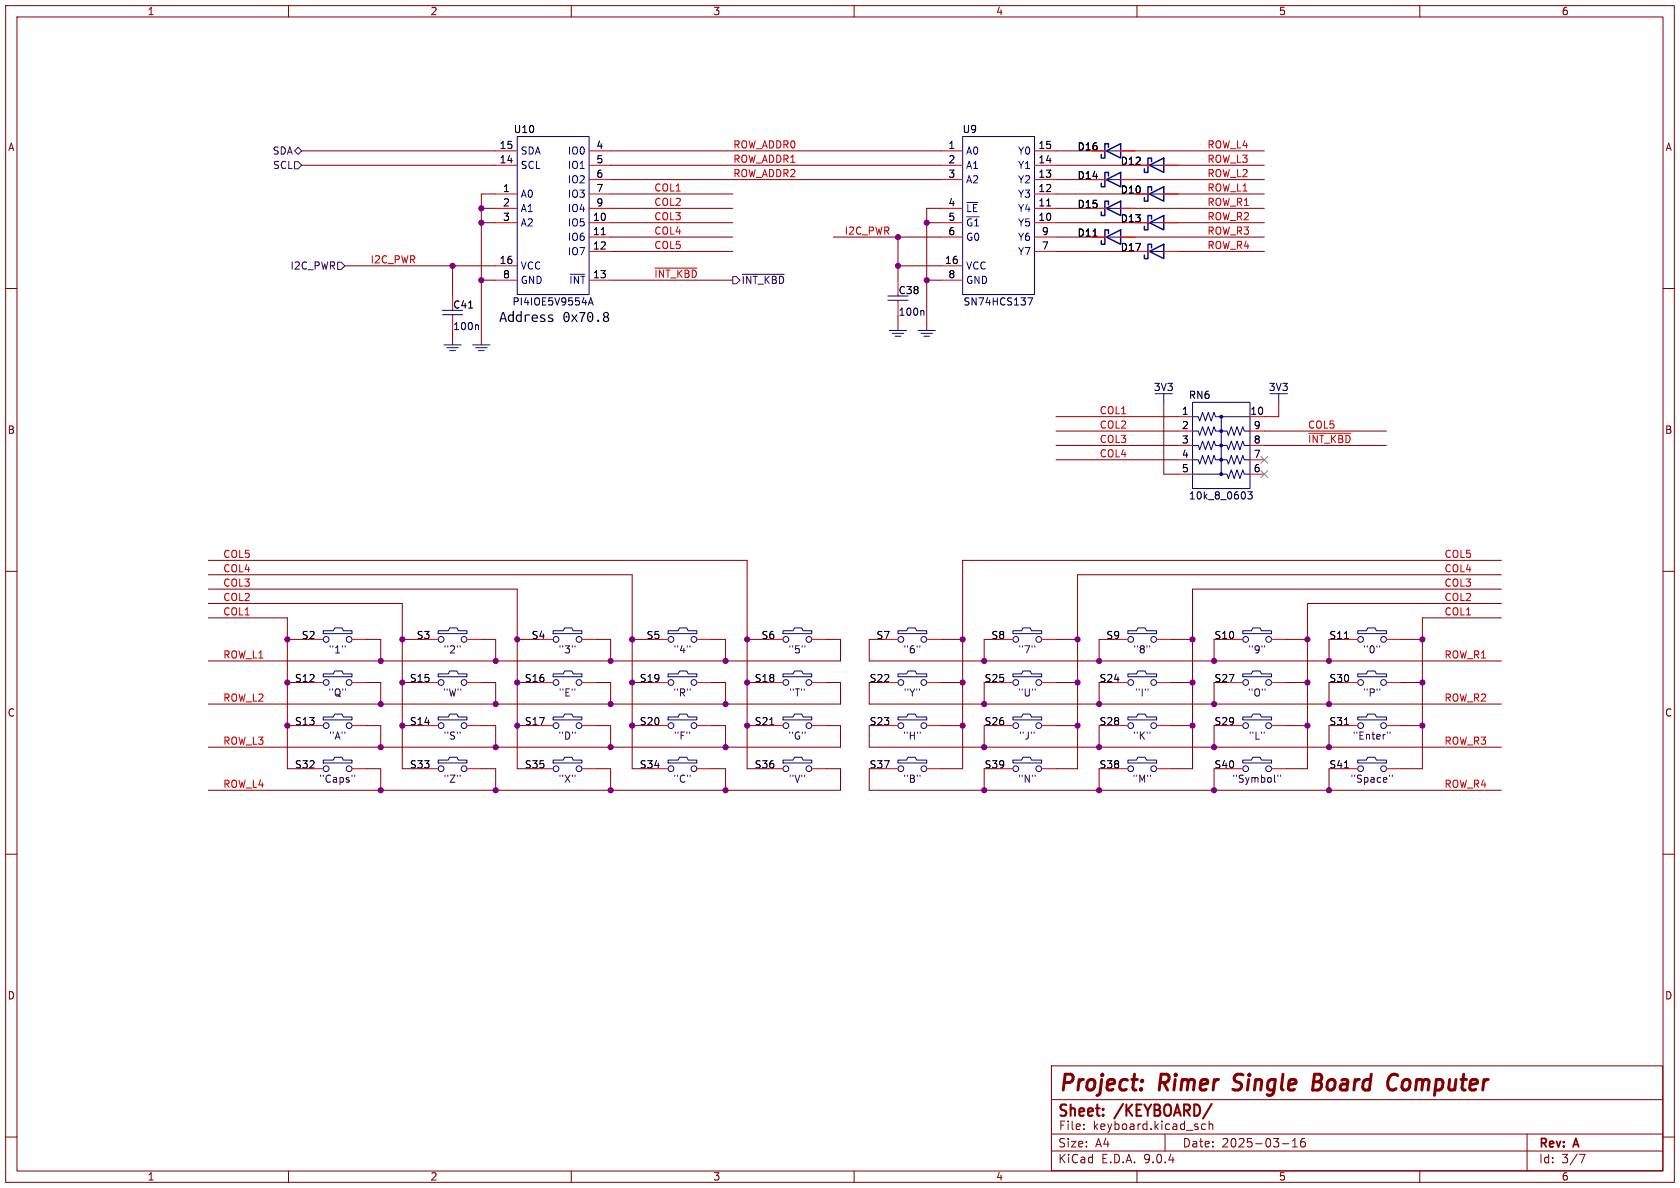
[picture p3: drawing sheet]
<svg xmlns="http://www.w3.org/2000/svg" width="297mm" height="210mm" viewBox="0 0 297 210" stroke-linecap="round" stroke-linejoin="round" font-family="sans-serif">
<path d="M0 0h297v210h-297z" fill="#fff" stroke="#fff" stroke-width=".18"/>
<g fill="none" stroke="#840000" stroke-width=".18">
<path d="M1 1h295v208h-295zM3 3h291v204h-291zM51 1v2M101 1v2M151 1v2M201 1v2M251 1v2M53.3 29.2h34.3M53.3 26.7h34.3M85.1 39.4h2.5M85.1 36.8h2.5M87.6 34.3h-2.5v26.7"/>
<path d="M107.9 39.4h21.6M107.9 36.8h21.6M107.9 31.8h58.5M107.9 29.2h58.5M107.9 26.7h58.5M107.9 34.3h21.6M163.8 39.4h2.6M166.4 36.8h-2.6v21.6M186.7 39.4h14M186.7 36.8h6.3M186.7 31.8h6.3M186.7 29.2h14"/>
<path d="M186.7 26.7h6.3M186.7 34.3h14M200.7 36.8h22.8M200.7 31.8h22.8M200.7 26.7h22.8M208.3 39.4h15.2M208.3 29.2h15.2M208.3 34.3h15.2M1 51h2M61 47h26.6M80 47v5.1M80 58.4v2.6"/>
<path d="M85.1 49.5h2.5M107.9 49.5h21.6M107.9 41.9h21.6M107.9 44.5h21.6M147.3 41.9h19.1M158.7 41.9v7.6M158.7 55.9v2.5M158.7 47h7.7M163.8 49.5h2.6M186.7 41.9h6.3M186.7 44.5h14M200.7 41.9h22.8"/>
<path d="M208.3 44.5h15.2M294 51h2M186.7 78.7h21.6M186.7 76.2h21.6M186.7 73.7h21.6M205.7 71.1v12.7h2.6M223.5 78.7h21.6M223.5 76.2h21.6M226.1 71.1v2.6h-2.6M36.8 99.1h95.3v36.8h3.8M186.7 81.3h21.6M265.4 99.1h-95.2v36.8h-3.8"/>
<path d="M1 101h2M36.8 104.1h54.6v31.8h3.8M36.8 106.7h34.3v29.2h3.8M36.8 101.6h75v34.3h3.8M36.8 109.2h14v26.7h3.8M50.8 113h3.8M64.8 113h2.5v3.8M71.1 113h3.8M85.1 113h2.5v3.8M91.4 113h3.8M105.4 113h2.5v3.8M111.8 113h3.8"/>
<path d="M125.7 113h2.6v3.8M132.1 113h3.8M146 113h2.6v3.8h-111.8M156.2 113h-2.5v3.8h111.7M166.4 113h3.8M176.5 113h-2.5v3.8M186.7 113h3.8M196.8 113h-2.5v3.8M207 113h3.8M214.6 113v3.8M227.3 113h3.8M234.9 113v3.8"/>
<path d="M247.6 113h3.9M265.4 104.1h-54.6v31.8h-3.8M265.4 106.7h-34.3v29.2h-3.8M265.4 101.6h-74.9v34.3h-3.8M265.4 109.2h-13.9v26.7h-3.9M294 101h2M50.8 120.7h3.8M50.8 128.3h3.8M64.8 120.7h2.5v3.8M64.8 128.3h2.5v3.8M64.8 135.9h2.5v3.8M71.1 120.7h3.8"/>
<path d="M71.1 128.3h3.8M85.1 120.7h2.5v3.8M85.1 128.3h2.5v3.8M85.1 135.9h2.5v3.8M91.4 120.7h3.8M91.4 128.3h3.8M105.4 120.7h2.5v3.8M105.4 128.3h2.5v3.8M105.4 135.9h2.5v3.8M111.8 120.7h3.8M111.8 128.3h3.8M125.7 120.7h2.6v3.8"/>
<path d="M125.7 128.3h2.6v3.8M125.7 135.9h2.6v3.8M132.1 120.7h3.8M132.1 128.3h3.8M146 120.7h2.6v3.8h-111.8M146 128.3h2.6v3.8h-111.8M146 135.9h2.6v3.8h-111.8M153.7 120.7v3.8h111.7M153.7 128.3v3.8h111.7M153.7 135.9v3.8h111.7M166.4 120.7h3.8M166.4 128.3h3.8"/>
<path d="M174 120.7v3.8M174 128.3v3.8M174 135.9v3.8M186.7 120.7h3.8M186.7 128.3h3.8M194.3 120.7v3.8M194.3 128.3v3.8M194.3 135.9v3.8M207 120.7h3.8M207 128.3h3.8M214.6 120.7v3.8M214.6 128.3v3.8"/>
<path d="M214.6 135.9v3.8M227.3 120.7h3.8M227.3 128.3h3.8M234.9 120.7v3.8M234.9 128.3v3.8M234.9 135.9v3.8M247.6 120.7h3.9M247.6 128.3h3.9M1 151h2M294 151h2M185.9 188.4h108.1v18.6h-108.1zM185.9 194.4h108"/>
<path d="M191.6 199.5v.2M212.5 198.8v.7l.2 .2 .4-.1M213.8 198.2v1.5M214 198.7h.2l.2 .2v.8M1 201h2M51 207v2M101 207v2M151 207v2M186 203.5h108M186 200.5h108M201 207v2M206 200.5v3"/>
<path d="M226.7 202.2h1.2M228.5 202.8h.9M228.5 201.7l.4-.4v1.5M230.6 201.3a.59 .59 0 0 0-.7 .6v.6l.2 .2 .4 .1 .2-.2 .1-.5-.2-.2-.4-.1-.3 .3M251 207v2M270 200.5v6.5M279.2 204.1h1l-.6 1.5M294 201h2"/>
</g>
<path d="M201.9 191l.1 .1-.1 .1M217.9 192.6l.4 .1M232.2 191.2h.9M233.1 191.2l.3 .2M233.3 189.9h-.9l-.4 2.8h1l.3-.1M233.4 191.1l-.3 .1M246 190a.83 .83 0 0 1 1.1 .2M246.8 192.4l-.5 .3" fill="none" stroke="#840000" stroke-width=".52"/>
<path d="M214.2 195.2l-1.5 2.5" fill="none" stroke="#840000" stroke-width=".36"/>
<g fill="none" stroke="#000084" stroke-width=".18">
<path d="M91.4 24.1h12.7v28h-12.7zM170.2 24.1h12.7v28h-12.7zM195.6 31.8h2.5M195.6 36.8h2.5M195.6 26.7h2.5M203.2 29.2h2.5M203.2 34.3h2.5M203.2 39.4h2.5M78.2 54.9h3.6M78.2 55.6h3.6M80 55.6v.3M157 52.3h3.5"/>
<path d="M157 53.1h3.5M157.2 58.4h3.1M157.7 58.9h2.1M158.2 59.4h1.1M158.7 53.1v.2M162.3 58.4h3.1M162.8 58.9h2M163.3 59.4h1M195.6 41.9h2.5M203.2 44.5h2.5M78.5 61h3M79 61.5h2"/>
<path d="M79.5 62h1M83.6 61h3M84.1 61.5h2M84.6 62h1M204.2 69.6h3.1M205.7 69.6v1.5M210.8 71.1h10.2v15.3h-10.2zM210.8 73.7h1l.3 .7 .5-1.5 .5 1.5 .5-1.5 .5 1.5 .5-1.5 .3 .8h1M210.8 76.2h1l.3 .8 .5-1.6 .5 1.6 .5-1.6 .5 1.6 .5-1.6 .3 .8h2l.3 .8 .5-1.6 .5 1.6 .5-1.6 .5 1.6 .5-1.6 .3 .8h1M210.8 78.7h1l.3 .8 .5-1.5 .5 1.5 .5-1.5 .5 1.5 .5-1.5 .3 .7h2l.3 .8 .5-1.5 .5 1.5 .5-1.5 .5 1.5 .5-1.5 .3 .7h1M221 73.7h-5.1v10.1h-5.1M224.5 69.6h3.1"/>
<path d="M226.1 69.6v1.5M210.8 81.3h1l.3 .7 .5-1.5 .5 1.5 .5-1.5 .5 1.5 .5-1.5 .3 .8h2l.3 .7 .5-1.5 .5 1.5 .5-1.5 .5 1.5 .5-1.5 .3 .8h1M215.9 83.8h1l.3 .8 .5-1.5 .5 1.5 .5-1.5 .5 1.5 .5-1.5 .3 .7h1M57.1 111.5h1.8l.3-.5h1.3l.2 .5h1.5v.5h-5.1zM57.1 119.1h1.8l.3-.5h1.3l.2 .5h1.5v.5h-5.1zM77.5 119.1h1.7l.3-.5h1.3l.2 .5h1.5v.5h-5zM77.5 111.5h1.7l.3-.5h1.3l.2 .5h1.5v.5h-5zM97.8 119.1h1.8l.2-.5h1.3l.2 .5h1.6v.5h-5.1zM97.8 111.5h1.8l.2-.5h1.3l.2 .5h1.6v.5h-5.1zM118.1 111.5h1.8l.2-.5h1.3l.3 .5h1.5v.5h-5.1zM118.1 119.1h1.8l.2-.5h1.3l.3 .5h1.5v.5h-5.1zM138.4 111.5h1.8l.3-.5h1.2l.3 .5h1.5v.5h-5.1z"/>
<path d="M138.4 119.1h1.8l.3-.5h1.2l.3 .5h1.5v.5h-5.1zM158.7 119.1h1.6l.2-.5h1.3l.3 .5h1.7v.5h-5.1zM158.7 111.5h1.6l.2-.5h1.3l.3 .5h1.7v.5h-5.1zM179.1 119.1h1.5l.2-.5h1.3l.3 .5h1.7v.5h-5zM179.1 111.5h1.5l.2-.5h1.3l.3 .5h1.7v.5h-5zM199.4 119.1h1.5l.3-.5h1.2l.3 .5h1.8v.5h-5.1zM199.4 111.5h1.5l.3-.5h1.2l.3 .5h1.8v.5h-5.1zM219.7 119.1h1.5l.3-.5h1.3l.2 .5h1.8v.5h-5.1zM219.7 111.5h1.5l.3-.5h1.3l.2 .5h1.8v.5h-5.1zM240 119.1h1.6l.2-.5h1.3l.2 .5h1.8v.5h-5.1zM240 111.5h1.6l.2-.5h1.3l.2 .5h1.8v.5h-5.1zM57.1 134.4h1.8l.3-.5h1.3l.2 .5h1.5v.5h-5.1z"/>
<path d="M57.1 126.7h1.8l.3-.5h1.3l.2 .5h1.5v.6h-5.1zM77.5 134.4h1.7l.3-.5h1.3l.2 .5h1.5v.5h-5zM77.5 126.7h1.7l.3-.5h1.3l.2 .5h1.5v.6h-5zM97.8 126.7h1.8l.2-.5h1.3l.2 .5h1.6v.6h-5.1zM97.8 134.4h1.8l.2-.5h1.3l.2 .5h1.6v.5h-5.1zM118.1 126.7h1.8l.2-.5h1.3l.3 .5h1.5v.6h-5.1zM118.1 134.4h1.8l.2-.5h1.3l.3 .5h1.5v.5h-5.1zM138.4 126.7h1.8l.3-.5h1.2l.3 .5h1.5v.6h-5.1zM138.4 134.4h1.8l.3-.5h1.2l.3 .5h1.5v.5h-5.1zM158.7 134.4h1.6l.2-.5h1.3l.3 .5h1.7v.5h-5.1zM158.7 126.7h1.6l.2-.5h1.3l.3 .5h1.7v.6h-5.1zM179.1 126.7h1.5l.2-.5h1.3l.3 .5h1.7v.6h-5z"/>
<path d="M179.1 134.4h1.5l.2-.5h1.3l.3 .5h1.7v.5h-5zM199.4 134.4h1.5l.3-.5h1.2l.3 .5h1.8v.5h-5.1zM199.4 126.7h1.5l.3-.5h1.2l.3 .5h1.8v.6h-5.1zM219.7 126.7h1.5l.3-.5h1.3l.2 .5h1.8v.6h-5.1zM219.7 134.4h1.5l.3-.5h1.3l.2 .5h1.8v.5h-5.1zM240 134.4h1.6l.2-.5h1.3l.2 .5h1.8v.5h-5.1zM240 126.7h1.6l.2-.5h1.3l.2 .5h1.8v.6h-5.1z"/>
<circle cx="57.7" cy="113" r=".51"/>
<circle cx="61.7" cy="113" r=".51"/>
<circle cx="78" cy="113" r=".51"/>
<circle cx="82" cy="113" r=".51"/>
<circle cx="98.3" cy="113" r=".51"/>
<circle cx="102.4" cy="113" r=".51"/>
<circle cx="118.6" cy="113" r=".51"/>
<circle cx="122.7" cy="113" r=".51"/>
<circle cx="138.9" cy="113" r=".51"/>
<circle cx="143" cy="113" r=".51"/>
<circle cx="159.3" cy="113" r=".51"/>
<circle cx="163.3" cy="113" r=".51"/>
<circle cx="179.6" cy="113" r=".51"/>
<circle cx="183.6" cy="113" r=".51"/>
<circle cx="199.9" cy="113" r=".51"/>
<circle cx="204" cy="113" r=".51"/>
<circle cx="220.2" cy="113" r=".51"/>
<circle cx="224.3" cy="113" r=".51"/>
<circle cx="240.5" cy="113" r=".51"/>
<circle cx="244.6" cy="113" r=".51"/>
<circle cx="57.7" cy="120.7" r=".51"/>
<circle cx="57.7" cy="135.9" r=".51"/>
<circle cx="57.7" cy="128.3" r=".51"/>
<circle cx="61.7" cy="120.7" r=".51"/>
<circle cx="61.7" cy="135.9" r=".51"/>
<circle cx="61.7" cy="128.3" r=".51"/>
<circle cx="78" cy="120.7" r=".51"/>
<circle cx="78" cy="135.9" r=".51"/>
<circle cx="78" cy="128.3" r=".51"/>
<circle cx="82" cy="120.7" r=".51"/>
<circle cx="82" cy="128.3" r=".51"/>
<circle cx="82" cy="135.9" r=".51"/>
<circle cx="98.3" cy="120.7" r=".51"/>
<circle cx="98.3" cy="135.9" r=".51"/>
<circle cx="98.3" cy="128.3" r=".51"/>
<circle cx="102.4" cy="120.7" r=".51"/>
<circle cx="102.4" cy="128.3" r=".51"/>
<circle cx="102.4" cy="135.9" r=".51"/>
<circle cx="118.6" cy="120.7" r=".51"/>
<circle cx="118.6" cy="135.9" r=".51"/>
<circle cx="118.6" cy="128.3" r=".51"/>
<circle cx="122.7" cy="120.7" r=".51"/>
<circle cx="122.7" cy="135.9" r=".51"/>
<circle cx="122.7" cy="128.3" r=".51"/>
<circle cx="138.9" cy="120.7" r=".51"/>
<circle cx="138.9" cy="135.9" r=".51"/>
<circle cx="138.9" cy="128.3" r=".51"/>
<circle cx="143" cy="120.7" r=".51"/>
<circle cx="143" cy="135.9" r=".51"/>
<circle cx="143" cy="128.3" r=".51"/>
<circle cx="159.3" cy="120.7" r=".51"/>
<circle cx="159.3" cy="128.3" r=".51"/>
<circle cx="159.3" cy="135.9" r=".51"/>
<circle cx="163.3" cy="120.7" r=".51"/>
<circle cx="163.3" cy="135.9" r=".51"/>
<circle cx="163.3" cy="128.3" r=".51"/>
<circle cx="179.6" cy="120.7" r=".51"/>
<circle cx="179.6" cy="135.9" r=".51"/>
<circle cx="179.6" cy="128.3" r=".51"/>
<circle cx="183.6" cy="120.7" r=".51"/>
<circle cx="183.6" cy="135.9" r=".51"/>
<circle cx="183.6" cy="128.3" r=".51"/>
<circle cx="199.9" cy="120.7" r=".51"/>
<circle cx="199.9" cy="128.3" r=".51"/>
<circle cx="199.9" cy="135.9" r=".51"/>
<circle cx="204" cy="120.7" r=".51"/>
<circle cx="204" cy="128.3" r=".51"/>
<circle cx="204" cy="135.9" r=".51"/>
<circle cx="220.2" cy="120.7" r=".51"/>
<circle cx="220.2" cy="135.9" r=".51"/>
<circle cx="220.2" cy="128.3" r=".51"/>
<circle cx="224.3" cy="120.7" r=".51"/>
<circle cx="224.3" cy="135.9" r=".51"/>
<circle cx="224.3" cy="128.3" r=".51"/>
<circle cx="240.5" cy="120.7" r=".51"/>
<circle cx="240.5" cy="128.3" r=".51"/>
<circle cx="240.5" cy="135.9" r=".51"/>
<circle cx="244.6" cy="120.7" r=".51"/>
<circle cx="244.6" cy="135.9" r=".51"/>
<circle cx="244.6" cy="128.3" r=".51"/>
</g>
<g fill="none" stroke="#f00" stroke-width=".18">
<path d="M87.6 26.7h3.8M87.6 29.2h3.8M87.6 34.3h3.8M87.6 36.8h3.8M87.6 39.4h3.8M104.1 26.7h3.8M104.1 29.2h3.8M104.1 34.3h3.8M104.1 36.8h3.8M104.1 39.4h3.8M104.1 31.8h3.8M166.4 26.7h3.8"/>
<path d="M166.4 29.2h3.8M166.4 36.8h3.8M166.4 39.4h3.8M166.4 31.8h3.8M182.9 26.7h3.8M182.9 29.2h3.8M182.9 34.3h3.8M182.9 36.8h3.8M182.9 39.4h3.8M182.9 31.8h3.8M193 26.7h2.6M193 36.8h2.6"/>
<path d="M193 31.8h2.6M198.1 26.7h2.6M198.1 36.8h2.6M198.1 31.8h2.6M200.7 29.2h2.5M200.7 34.3h2.5M200.7 39.4h2.5M205.7 29.2h2.6M205.7 34.3h2.6M205.7 39.4h2.6M80 52.1v2.5M80 55.9v2.5"/>
<path d="M87.6 47h3.8M87.6 49.5h3.8M104.1 49.5h3.8M104.1 41.9h3.8M104.1 44.5h3.8M158.7 49.5v2.6M158.7 53.3v2.6M166.4 47h3.8M166.4 49.5h3.8M166.4 41.9h3.8M182.9 41.9h3.8M182.9 44.5h3.8"/>
<path d="M193 41.9h2.6M198.1 41.9h2.6M200.7 44.5h2.5M205.7 44.5h2.6M208.3 73.7h2.5M208.3 76.2h2.5M208.3 78.7h2.5M221 73.7h2.5M221 76.2h2.5M221 78.7h2.5M208.3 81.3h2.5M208.3 83.8h2.5"/>
<path d="M221 81.3h2.5M221 83.8h2.5M54.6 113h2.5M62.2 113h2.6M74.9 113h2.6M82.5 113h2.6M95.2 113h2.6M102.9 113h2.5M115.6 113h2.5M123.2 113h2.5M135.9 113h2.5M143.5 113h2.5"/>
<path d="M156.2 113h2.5M163.8 113h2.6M176.5 113h2.6M184.1 113h2.6M196.8 113h2.6M204.5 113h2.5M217.2 113h2.5M224.8 113h2.5M237.5 113h2.5M245.1 113h2.5M54.6 120.7h2.5M54.6 128.3h2.5"/>
<path d="M54.6 135.9h2.5M62.2 120.7h2.6M62.2 128.3h2.6M62.2 135.9h2.6M74.9 120.7h2.6M74.9 128.3h2.6M74.9 135.9h2.6M82.5 120.7h2.6M82.5 128.3h2.6M82.5 135.9h2.6M95.2 120.7h2.6M95.2 128.3h2.6"/>
<path d="M95.2 135.9h2.6M102.9 120.7h2.5M102.9 128.3h2.5M102.9 135.9h2.5M115.6 120.7h2.5M115.6 128.3h2.5M115.6 135.9h2.5M123.2 120.7h2.5M123.2 128.3h2.5M123.2 135.9h2.5M135.9 120.7h2.5M135.9 128.3h2.5"/>
<path d="M135.9 135.9h2.5M143.5 120.7h2.5M143.5 128.3h2.5M143.5 135.9h2.5M156.2 120.7h2.5M156.2 128.3h2.5M156.2 135.9h2.5M163.8 120.7h2.6M163.8 128.3h2.6M163.8 135.9h2.6M176.5 120.7h2.6M176.5 128.3h2.6"/>
<path d="M176.5 135.9h2.6M184.1 120.7h2.6M184.1 128.3h2.6M184.1 135.9h2.6M196.8 120.7h2.6M196.8 128.3h2.6M196.8 135.9h2.6M204.5 120.7h2.5M204.5 128.3h2.5M204.5 135.9h2.5M217.2 120.7h2.5M217.2 128.3h2.5"/>
<path d="M217.2 135.9h2.5M224.8 120.7h2.5M224.8 128.3h2.5M224.8 135.9h2.5M237.5 120.7h2.5M237.5 128.3h2.5M237.5 135.9h2.5M245.1 120.7h2.5M245.1 128.3h2.5M245.1 135.9h2.5"/>
</g>
<g fill="none" stroke="#480048" stroke-width=".18">
<path d="M52.1 26.7l.6-.7 .6 .7-.6 .6zM52.1 28.6h.6l.6 .6-.6 .6h-.6zM59.7 46.4h.6l.7 .6-.7 .6h-.6zM129.5 48.9h.7l.6 .6-.6 .7h-.7zM131.2 48.5h7.5M61 114.2v.2M81.3 114.2v.2M101.7 114.2v.2M122 114.2v.2M142.3 114.2v.2M162.6 114.2v.2M182.9 114.2v.2"/>
<path d="M203.3 114.2v.2M223.6 114.2v.2M243.9 114.2v.2M62.2 137v.3M62.7 137v.3M81.3 129.4v.2M81.3 137v.3M101.6 121.8v.2M101.7 137v.3M101.7 129.4v.2M121.9 129.4v.2M122 121.8v.2"/>
<path d="M122 137v.3M162.7 137v.3M162.7 129.4v.2M182.8 129.4v.2M183 121.8v.2M183 137v.3M203 121.8v.2M203.3 129.4v.2M203.4 137v.3M223.5 129.4v.2M225.4 138.2l.1 .1M225.9 137v.3"/>
<path d="M226.4 137v.3M243.9 121.8v.2M245.3 129.4v.2M245.7 137v.3M245.7 129.4v.2M246.1 137v.3"/>
</g>
<path d="M185 36.4h.8M82.8 54.5h.8M106.3 41.5h.7M193.2 41.8h.8M237.7 112.9h.7M136.1 128.1h.7M237.7 135.7h.7M237.7 128.1h.7" fill="none" stroke="#000" stroke-width=".18"/>
<path d="M170.9 35.8h1.9M100.8 48.5h2.6" fill="none" stroke="#00f" stroke-width=".18"/>
<path d="M84.4 57.4l.2 .2v.7M104 53.9l.4-1.3 .5 1.3M104.1 53.6h.6M163.2 54.9l.1 .2v.6M181.7 52.6h.8l-.5 1.3M220.6 86.9h.8l-.5 .5 .4 .1v.6l-.2 .1-.5-.1" fill="none" stroke="#000048" stroke-width=".18"/>
<g fill="none" stroke="#000084" stroke-width=".25">
<path d="M195.6 31.8l2.5-1.3v2.5zM195.6 36.8l2.5-1.2v2.5zM195.6 26.7l2.5-1.3v2.5zM196 31.1v-.6h-.7v2.5h-.6v-.6M196 36.2v-.6h-.7v2.5h-.6v-.6M196 26v-.6h-.7v2.5h-.6v-.6M203.2 29.2l2.5-1.3v2.6zM203.2 34.3l2.5-1.3v2.6zM203.2 39.4l2.5-1.3v2.5zM203.6 28.6v-.7h-.7v2.6h-.6v-.7M203.6 33.7v-.7h-.7v2.6h-.6v-.7M203.6 38.7v-.6h-.7v2.5h-.6v-.6"/>
<path d="M195.6 41.9l2.5-1.3v2.6zM196 41.3v-.7h-.7v2.6h-.6v-.7M203.2 44.5l2.5-1.3v2.5zM203.6 43.8v-.6h-.7v2.5h-.6v-.6"/>
</g>
<g fill="#000084" stroke="#000084" stroke-width=".18">
<circle cx="215.9" cy="73.7" r=".25"/>
<circle cx="215.9" cy="76.2" r=".25"/>
<circle cx="215.9" cy="78.7" r=".25"/>
<circle cx="215.9" cy="81.3" r=".25"/>
<circle cx="215.9" cy="83.8" r=".25"/>
</g>
<path d="M115.8 47.4h7.4M231.4 76.6h7.4" fill="none" stroke="#c20000" stroke-width=".18"/>
<path d="M222.9 83.2l1.2 1.2M222.9 80.7l1.2 1.2M224.1 83.2l-1.2 1.2M224.1 80.7l-1.2 1.2" fill="none" stroke="#848484" stroke-width=".18"/>
<g fill="#840084" stroke="#840084" stroke-width=".18">
<circle cx="71.1" cy="120.7" r=".46"/>
<circle cx="67.3" cy="116.8" r=".46"/>
<circle cx="71.1" cy="113" r=".46"/>
<circle cx="87.6" cy="139.7" r=".46"/>
<circle cx="67.3" cy="124.5" r=".46"/>
<circle cx="71.1" cy="128.3" r=".46"/>
<circle cx="87.6" cy="132.1" r=".46"/>
<circle cx="107.9" cy="132.1" r=".46"/>
<circle cx="111.8" cy="128.3" r=".46"/>
<circle cx="80" cy="47" r=".46"/>
<circle cx="128.3" cy="139.7" r=".46"/>
<circle cx="128.3" cy="124.5" r=".46"/>
<circle cx="107.9" cy="139.7" r=".46"/>
<circle cx="128.3" cy="132.1" r=".46"/>
<circle cx="132.1" cy="120.7" r=".46"/>
<circle cx="132.1" cy="128.3" r=".46"/>
<circle cx="87.6" cy="116.8" r=".46"/>
<circle cx="87.6" cy="124.5" r=".46"/>
<circle cx="91.4" cy="120.7" r=".46"/>
<circle cx="91.4" cy="128.3" r=".46"/>
<circle cx="111.8" cy="120.7" r=".46"/>
<circle cx="107.9" cy="116.8" r=".46"/>
<circle cx="107.9" cy="124.5" r=".46"/>
<circle cx="91.4" cy="113" r=".46"/>
<circle cx="111.8" cy="113" r=".46"/>
<circle cx="128.3" cy="116.8" r=".46"/>
<circle cx="132.1" cy="113" r=".46"/>
<circle cx="158.7" cy="47" r=".46"/>
<circle cx="163.8" cy="39.4" r=".46"/>
<circle cx="163.8" cy="49.5" r=".46"/>
<circle cx="85.1" cy="39.4" r=".46"/>
<circle cx="85.1" cy="36.8" r=".46"/>
<circle cx="158.7" cy="41.9" r=".46"/>
<circle cx="85.1" cy="49.5" r=".46"/>
<circle cx="50.8" cy="113" r=".46"/>
<circle cx="50.8" cy="120.7" r=".46"/>
<circle cx="50.8" cy="128.3" r=".46"/>
<circle cx="67.3" cy="132.1" r=".46"/>
<circle cx="67.3" cy="139.7" r=".46"/>
<circle cx="170.2" cy="120.7" r=".46"/>
<circle cx="174" cy="124.5" r=".46"/>
<circle cx="170.2" cy="113" r=".46"/>
<circle cx="170.2" cy="128.3" r=".46"/>
<circle cx="174" cy="132.1" r=".46"/>
<circle cx="174" cy="139.7" r=".46"/>
<circle cx="174" cy="116.8" r=".46"/>
<circle cx="194.3" cy="116.8" r=".46"/>
<circle cx="190.5" cy="113" r=".46"/>
<circle cx="190.5" cy="120.7" r=".46"/>
<circle cx="210.8" cy="113" r=".46"/>
<circle cx="210.8" cy="120.7" r=".46"/>
<circle cx="231.1" cy="113" r=".46"/>
<circle cx="234.9" cy="116.8" r=".46"/>
<circle cx="234.9" cy="124.5" r=".46"/>
<circle cx="231.1" cy="120.7" r=".46"/>
<circle cx="214.6" cy="124.5" r=".46"/>
<circle cx="214.6" cy="116.8" r=".46"/>
<circle cx="251.5" cy="113" r=".46"/>
<circle cx="234.9" cy="139.7" r=".46"/>
<circle cx="251.5" cy="120.7" r=".46"/>
<circle cx="214.6" cy="139.7" r=".46"/>
<circle cx="214.6" cy="132.1" r=".46"/>
<circle cx="234.9" cy="132.1" r=".46"/>
<circle cx="231.1" cy="128.3" r=".46"/>
<circle cx="251.5" cy="128.3" r=".46"/>
<circle cx="194.3" cy="132.1" r=".46"/>
<circle cx="194.3" cy="139.7" r=".46"/>
<circle cx="210.8" cy="128.3" r=".46"/>
<circle cx="194.3" cy="124.5" r=".46"/>
<circle cx="190.5" cy="128.3" r=".46"/>
</g>
<g font-size="3.9" fill="#840000">
<text x="187" y="193.6">Project:</text>
<text x="205" y="193.6">Rimer</text>
<text x="219.2" y="193.6">Single</text>
<text x="234.2" y="193.6">Board</text>
<text x="248.5" y="193.6">Computer</text>
</g>
<text font-size="2.8" fill="#004800" x="88.3" y="57.5">Address 0x70.8</text>
<g font-size="2.8" fill="#840000">
<text x="186.9" y="197.9">Sheet:</text>
<text x="197.3" y="197.9">/KEYBOARD/</text>
</g>
<g font-size="2.1" fill="#840000">
<text x="187" y="203">Size:</text>
<text x="187.1" y="200">File:</text>
<text x="193.2" y="200">keyboard.kicad_sch</text>
<text x="193.6" y="203">A4</text>
<text x="209" y="203">Date:</text>
<text x="216" y="203">2025-03-16</text>
<text x="272" y="203.3">Rev:</text>
<text x="278.4" y="203.3">A</text>
<text x="187" y="205.8">KiCad</text>
<text x="194.7" y="205.8">E.D.A.</text>
<text x="202.3" y="205.8">9.0.4</text>
<text x="272" y="205.8">Id:</text>
<text x="276.1" y="205.8">3/7</text>
</g>
<g font-size="1.8" fill="#840000">
<text x="26" y="2.9">1</text>
<text x="76" y="2.9">2</text>
<text x="126" y="2.9">3</text>
<text x="176" y="2.9">4</text>
<text x="226" y="2.9">5</text>
<text x="276" y="2.9">6</text>
<text x="1.3" y="26.9">A</text>
<text x="294.3" y="26.9">A</text>
<text x="1.3" y="76.9">B</text>
<text x="294.3" y="76.9">B</text>
<text x="214.6" y="113.2">S10</text>
<text x="234.9" y="113.2">S11</text>
<text x="153.6" y="120.8">S22</text>
<text x="174" y="120.8">S25</text>
<text x="194.3" y="120.8">S24</text>
<text x="214.6" y="120.8">S27</text>
<text x="234.9" y="120.8">S30</text>
<text x="1.3" y="126.9">C</text>
<text x="153.6" y="128.4">S23</text>
<text x="174" y="128.4">S26</text>
<text x="194.3" y="128.4">S28</text>
<text x="214.6" y="128.4">S29</text>
<text x="234.9" y="128.4">S31</text>
<text x="294.3" y="126.9">C</text>
<text x="153.6" y="136">S37</text>
<text x="174" y="136">S39</text>
<text x="194.3" y="136">S38</text>
<text x="214.6" y="136">S40</text>
<text x="234.9" y="136">S41</text>
<text x="1.3" y="176.9">D</text>
<text x="294.3" y="176.9">D</text>
<text x="26" y="208.9">1</text>
<text x="76" y="208.9">2</text>
<text x="126" y="208.9">3</text>
<text x="176" y="208.9">4</text>
<text x="226" y="208.9">5</text>
<text x="276" y="208.9">6</text>
</g>
<g font-size="1.8">
<text x="90.7" y="23.7">U10</text>
<text x="170.1" y="23.7">U9</text>
<text x="88.2" y="26.4">15</text>
<text x="88.2" y="29">14</text>
<text x="105.3" y="26.4">4</text>
<text x="105.3" y="29">5</text>
<text x="167.6" y="26.4">1</text>
<text x="167.6" y="29">2</text>
<text x="183.5" y="26.4">15</text>
<text x="183.5" y="29">14</text>
<text x="190.4" y="26.8">D16</text>
<text x="198" y="29.3">D12</text>
<text x="88.8" y="34">1</text>
<text x="105.3" y="31.5">6</text>
<text x="105.3" y="34">7</text>
<text x="167.6" y="31.5">3</text>
<text x="183.5" y="31.5">13</text>
<text x="183.5" y="34">12</text>
<text x="190.4" y="31.9">D14</text>
<text x="198" y="34.4">D10</text>
<text x="88.8" y="36.6">2</text>
<text x="88.8" y="39.1">3</text>
<text x="104.7" y="39.1">10</text>
<text x="104.7" y="41.7">11</text>
<text x="105.3" y="36.6">9</text>
<text x="167.6" y="36.6">4</text>
<text x="167.6" y="39.1">5</text>
<text x="167.6" y="41.7">6</text>
<text x="183.5" y="36.6">11</text>
<text x="183.5" y="39.1">10</text>
<text x="184.1" y="41.7">9</text>
<text x="190.4" y="37">D15</text>
<text x="198" y="39.5">D13</text>
<text x="88.2" y="46.7">16</text>
<text x="104.7" y="44.2">12</text>
<text x="167" y="46.7">16</text>
<text x="184.1" y="44.2">7</text>
<text x="190.4" y="42">D11</text>
<text x="198" y="44.6">D17</text>
<text x="88.8" y="49.3">8</text>
<text x="104.7" y="49.3">13</text>
<text x="158.8" y="52.2">C38</text>
<text x="167.6" y="49.3">8</text>
<text x="80" y="54.7">C41</text>
<text x="210.1" y="70.7">RN6</text>
<text x="208.8" y="73.4">1</text>
<text x="208.8" y="75.9">2</text>
<text x="220.9" y="73.4">10</text>
<text x="221.5" y="75.9">9</text>
<text x="208.8" y="78.5">3</text>
<text x="208.8" y="81">4</text>
<text x="208.8" y="83.6">5</text>
<text x="221.5" y="78.5">8</text>
<text x="221.5" y="81">7</text>
<text x="221.5" y="83.6">6</text>
<text x="53.2" y="113.2">S2</text>
<text x="73.6" y="113.2">S3</text>
<text x="93.9" y="113.2">S4</text>
<text x="114.2" y="113.2">S5</text>
<text x="134.5" y="113.2">S6</text>
<text x="154.8" y="113.2">S7</text>
<text x="175.2" y="113.2">S8</text>
<text x="195.5" y="113.2">S9</text>
<text x="52" y="120.8">S12</text>
<text x="72.4" y="120.8">S15</text>
<text x="92.7" y="120.8">S16</text>
<text x="113" y="120.8">S19</text>
<text x="133.3" y="120.8">S18</text>
<text x="52" y="128.4">S13</text>
<text x="72.4" y="128.4">S14</text>
<text x="92.7" y="128.4">S17</text>
<text x="113" y="128.4">S20</text>
<text x="133.3" y="128.4">S21</text>
<text x="52" y="136">S32</text>
<text x="72.4" y="136">S33</text>
<text x="92.7" y="136">S35</text>
<text x="113" y="136">S34</text>
<text x="133.3" y="136">S36</text>
</g>
<g font-size="1.8" fill="#480048">
<text x="48.1" y="27.5">SDA</text>
<text x="48.2" y="30.1">SCL</text>
<text x="51.3" y="47.9">I2C_PWR</text>
<text x="131" y="50.4">~{INT_KBD}</text>
<text x="58" y="115.7">&quot;1&quot;</text>
<text x="78.3" y="115.7">&quot;2&quot;</text>
<text x="98.7" y="115.7">&quot;3&quot;</text>
<text x="119" y="115.7">&quot;4&quot;</text>
<text x="139.3" y="115.7">&quot;5&quot;</text>
<text x="159.6" y="115.7">&quot;6&quot;</text>
<text x="179.9" y="115.7">&quot;7&quot;</text>
<text x="200.3" y="115.7">&quot;8&quot;</text>
<text x="220.6" y="115.7">&quot;9&quot;</text>
<text x="240.9" y="115.7">&quot;0&quot;</text>
<text x="58" y="123.3">&quot;Q&quot;</text>
<text x="78.2" y="123.3">&quot;W&quot;</text>
<text x="98.7" y="123.3">&quot;E&quot;</text>
<text x="118.9" y="123.3">&quot;R&quot;</text>
<text x="139.4" y="123.3">&quot;T&quot;</text>
<text x="159.7" y="123.3">&quot;Y&quot;</text>
<text x="179.9" y="123.3">&quot;U&quot;</text>
<text x="200.6" y="123.3">&quot;I&quot;</text>
<text x="220.5" y="123.3">&quot;O&quot;</text>
<text x="240.9" y="123.3">&quot;P&quot;</text>
<text x="58.1" y="130.9">&quot;A&quot;</text>
<text x="78.3" y="130.9">&quot;S&quot;</text>
<text x="98.6" y="130.9">&quot;D&quot;</text>
<text x="119" y="130.9">&quot;F&quot;</text>
<text x="139.3" y="130.9">&quot;G&quot;</text>
<text x="159.6" y="130.9">&quot;H&quot;</text>
<text x="180.1" y="130.9">&quot;J&quot;</text>
<text x="200.2" y="130.9">&quot;K&quot;</text>
<text x="220.7" y="130.9">&quot;L&quot;</text>
<text x="239.1" y="130.9">&quot;Enter&quot;</text>
<text x="56.3" y="138.6">&quot;Caps&quot;</text>
<text x="78.3" y="138.6">&quot;Z&quot;</text>
<text x="98.7" y="138.6">&quot;X&quot;</text>
<text x="118.9" y="138.6">&quot;C&quot;</text>
<text x="139.4" y="138.6">&quot;V&quot;</text>
<text x="159.6" y="138.6">&quot;B&quot;</text>
<text x="179.9" y="138.6">&quot;N&quot;</text>
<text x="200.1" y="138.6">&quot;M&quot;</text>
<text x="217.8" y="138.6">&quot;Symbol&quot;</text>
<text x="238.7" y="138.6">&quot;Space&quot;</text>
</g>
<g font-size="1.8" fill="#00f">
<text x="91.9" y="27.5">SDA</text>
<text x="100.3" y="27.5">IO0</text>
<text x="170.7" y="27.5">A0</text>
<text x="179.9" y="27.5">Y0</text>
<text x="91.9" y="30.1">SCL</text>
<text x="91.9" y="35.2">A0</text>
<text x="100.3" y="30.1">IO1</text>
<text x="100.3" y="32.6">IO2</text>
<text x="100.3" y="35.2">IO3</text>
<text x="170.7" y="30.1">A1</text>
<text x="170.7" y="32.6">A2</text>
<text x="179.9" y="30.1">Y1</text>
<text x="179.9" y="32.6">Y2</text>
<text x="179.9" y="35.2">Y3</text>
<text x="91.9" y="37.7">A1</text>
<text x="91.9" y="40.2">A2</text>
<text x="100.3" y="37.7">IO4</text>
<text x="100.3" y="40.2">IO5</text>
<text x="170.7" y="37.7">~{LE}</text>
<text x="170.7" y="40.2">~{G1}</text>
<text x="179.9" y="37.7">Y4</text>
<text x="179.9" y="40.2">Y5</text>
<text x="91.9" y="47.9">VCC</text>
<text x="100.3" y="42.8">IO6</text>
<text x="100.3" y="45.3">IO7</text>
<text x="170.7" y="42.8">G0</text>
<text x="170.7" y="47.9">VCC</text>
<text x="179.9" y="42.8">Y6</text>
<text x="179.9" y="45.3">Y7</text>
<text x="91.9" y="50.4">GND</text>
<text x="100.5" y="50.4">~{INT}</text>
<text x="170.7" y="50.4">GND</text>
</g>
<g font-size="1.8" fill="#c20000">
<text x="129.5" y="26.3">ROW_ADDR0</text>
<text x="129.5" y="28.9">ROW_ADDR1</text>
<text x="213.4" y="28.9">ROW_L3</text>
<text x="213.4" y="26.3">ROW_L4</text>
<text x="115.6" y="33.9">COL1</text>
<text x="129.5" y="31.4">ROW_ADDR2</text>
<text x="213.4" y="31.4">ROW_L2</text>
<text x="213.4" y="33.9">ROW_L1</text>
<text x="115.6" y="36.5">COL2</text>
<text x="115.6" y="41.6">COL4</text>
<text x="115.6" y="39">COL3</text>
<text x="149.2" y="41.6">I2C_PWR</text>
<text x="213.4" y="41.6">ROW_R3</text>
<text x="213.4" y="36.5">ROW_R1</text>
<text x="213.4" y="39">ROW_R2</text>
<text x="65.4" y="46.6">I2C_PWR</text>
<text x="115.6" y="44.1">COL5</text>
<text x="213.4" y="44.1">ROW_R4</text>
<text x="115.6" y="49.2">~{INT_KBD}</text>
<text x="194.3" y="75.9">COL2</text>
<text x="194.3" y="73.3">COL1</text>
<text x="231.1" y="75.9">COL5</text>
<text x="194.3" y="80.9">COL4</text>
<text x="194.3" y="78.4">COL3</text>
<text x="231.1" y="78.4">~{INT_KBD}</text>
<text x="39.4" y="101.3">COL4</text>
<text x="39.4" y="98.7">COL5</text>
<text x="255.3" y="98.7">COL5</text>
<text x="255.3" y="101.3">COL4</text>
<text x="39.4" y="106.3">COL2</text>
<text x="39.4" y="103.8">COL3</text>
<text x="255.3" y="106.3">COL2</text>
<text x="255.3" y="103.8">COL3</text>
<text x="39.4" y="108.9">COL1</text>
<text x="255.3" y="108.9">COL1</text>
<text x="39.4" y="116.5">ROW_L1</text>
<text x="255.3" y="116.5">ROW_R1</text>
<text x="39.4" y="124.1">ROW_L2</text>
<text x="255.3" y="124.1">ROW_R2</text>
<text x="39.4" y="131.7">ROW_L3</text>
<text x="255.3" y="131.7">ROW_R3</text>
<text x="39.4" y="139.4">ROW_L4</text>
<text x="255.3" y="139.4">ROW_R4</text>
</g>
<g font-size="1.8" fill="#000048">
<text x="80" y="58.6">100n</text>
<text x="90.5" y="54.2">PI4IOE5V9554A</text>
<text x="158.8" y="56">100n</text>
<text x="170.2" y="54.2">SN74HCS137</text>
<text x="203.9" y="69.3">3V3</text>
<text x="224.2" y="69.3">3V3</text>
<text x="210.1" y="88.5">10k_8_0603</text>
</g>
</svg>
